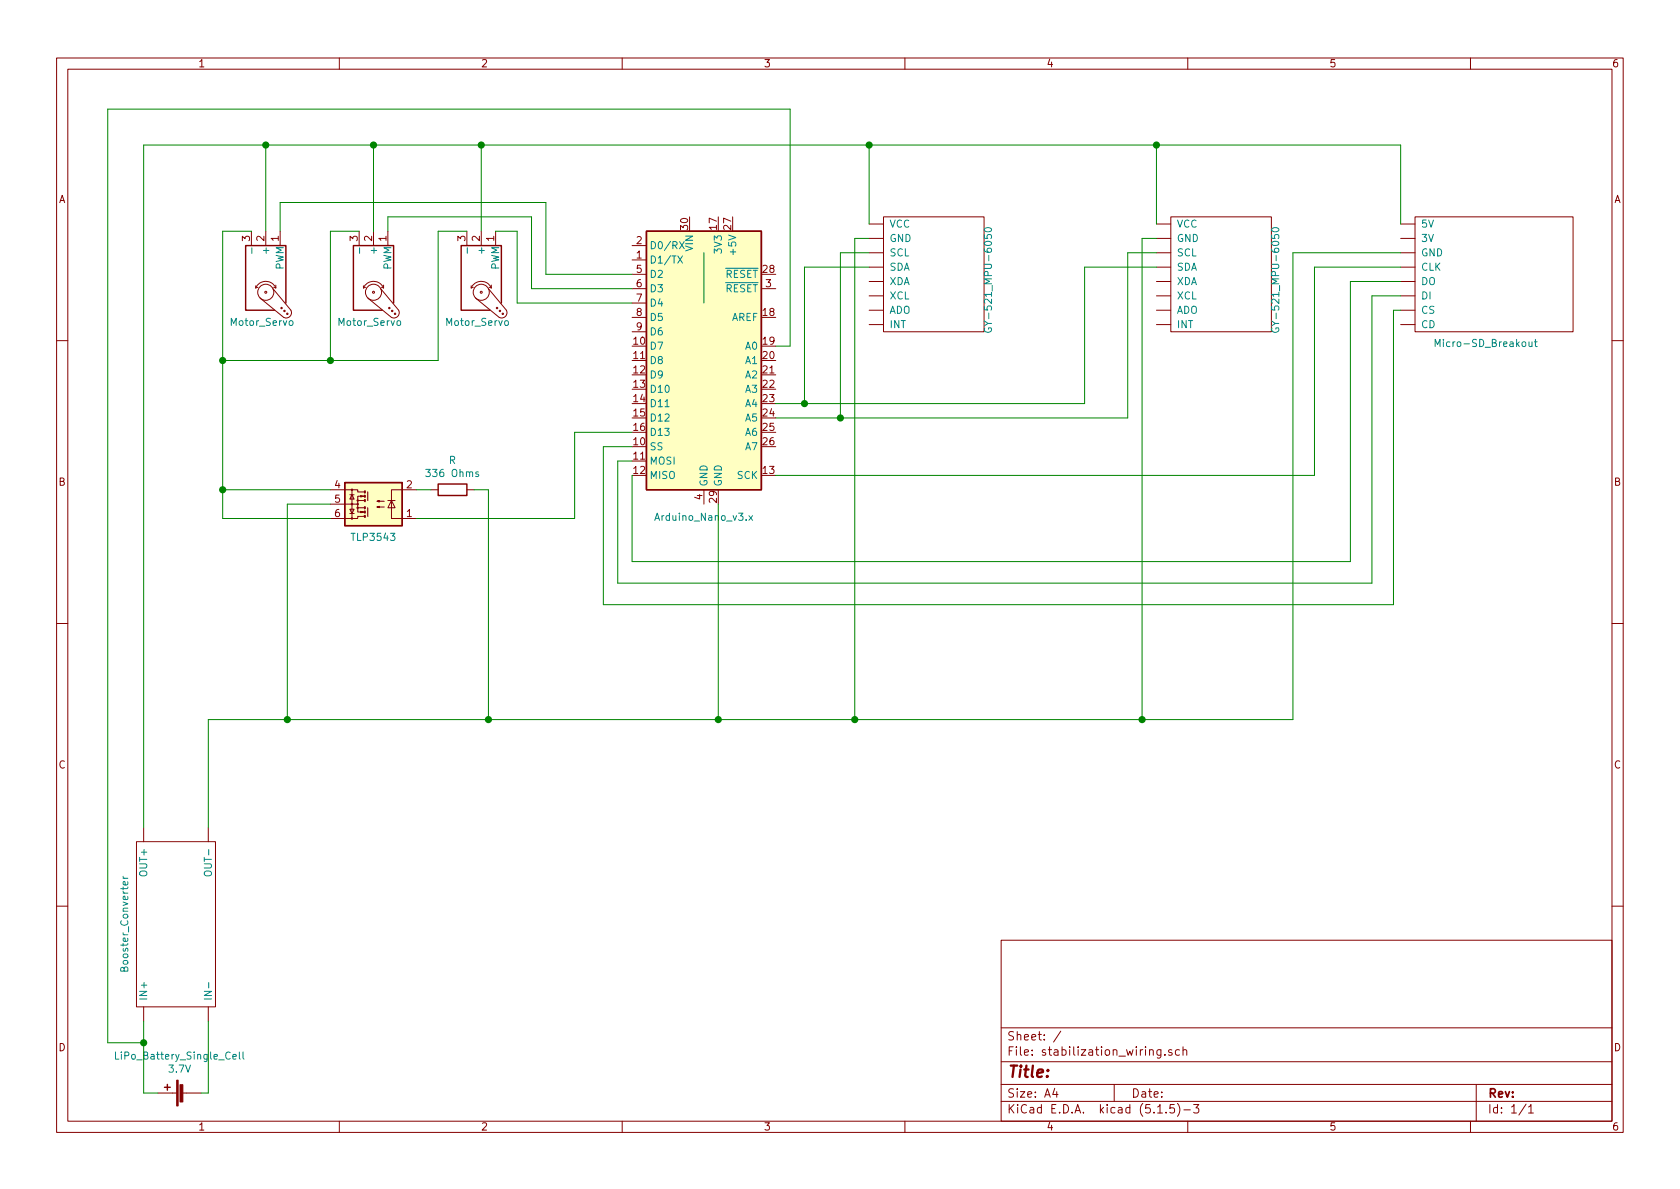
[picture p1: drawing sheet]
<svg xmlns="http://www.w3.org/2000/svg" width="297mm" height="210mm" viewBox="0 0 297 210" stroke-linecap="round" stroke-linejoin="round" font-family="sans-serif">
<g fill="none" stroke="#840000" stroke-width=".18">
<path d="M10 10.3h277v189.9h-277zM12 12.2h273v186.1h-273zM60 10.3v1.9M110 10.3v1.9M160 10.3v1.9M210 10.3v1.9M260 10.3v1.9M153.7 39.6h2.5M156.2 38.3h17.8v20.4h-17.8zM204.5 39.6h2.5M207 38.3h17.8v20.4h-17.8zM247.6 39.6h2.6"/>
<path d="M250.2 38.3h27.9v20.4h-27.9zM44.4 40.9v2.5M45.2 50.9a1.94 1.94 0 0 1 1.8-1.1 1.94 1.94 0 0 1 1.8 1.1M45.2 50.5v.4M45.6 50.8l-.4 .1M47 40.9v2.5M48.3 51l3.1 3.9a.95 .95 0 0 1-.1 1.1 .95 .95 0 0 1-1.1 .1l-4.2-3.4M48.4 50.8l.4 .1M48.8 50.4v.5M49.5 40.9v2.5M63.5 40.9v2.5M64.3 50.9a1.94 1.94 0 0 1 1.7-1.1 1.94 1.94 0 0 1 1.8 1.1"/>
<path d="M64.3 50.5v.4M64.6 50.8l-.3 .1M66 40.9v2.5M67.3 51l3.2 3.9a.95 .95 0 0 1-.2 1.1 .95 .95 0 0 1-1.1 .1l-4.2-3.4M67.4 50.8l.4 .1M67.8 50.4v.5M68.6 40.9v2.5M82.5 40.9v2.5M83.3 50.9a1.94 1.94 0 0 1 1.8-1.1 1.94 1.94 0 0 1 1.8 1.1M83.3 50.5v.4M83.7 50.8l-.4 .1M85.1 40.9v2.5"/>
<path d="M86.4 51l3.1 3.9a.95 .95 0 0 1-.1 1.1 .95 .95 0 0 1-1.1 .1l-4.2-3.4M86.5 50.8l.4 .1M86.9 50.4v.5M87.6 40.9v2.5M111.8 46h2.5M111.8 43.4h2.5M111.8 51h2.5M111.8 48.5h2.5M111.8 53.6h2.5M111.8 56.1h2.5M111.8 58.7h2.5M134.6 51h2.6"/>
<path d="M153.7 54.9h2.5M153.7 42.2h2.5M153.7 57.4h2.5M153.7 44.7h2.5M153.7 47.2h2.5M153.7 52.3h2.5M153.7 49.8h2.5M204.5 54.9h2.5M204.5 42.2h2.5M204.5 57.4h2.5M204.5 44.7h2.5M204.5 47.2h2.5"/>
<path d="M204.5 52.3h2.5M204.5 49.8h2.5M247.6 54.9h2.6M247.6 42.2h2.6M247.6 57.4h2.6M247.6 44.7h2.6M247.6 47.2h2.6M247.6 52.3h2.6M247.6 49.8h2.6M10 60.2h2M285 60.2h2M58.4 86.6h4.8v.4h1.2"/>
<path d="M58.4 89.1h4.8M61.8 90h.8l-.4 .8zM61.8 87.5h.8M61.8 90.8h.8M62.2 87.5l.4 .8h-.8zM62.2 86.6v5.1M63.2 89.8v.7h1.2M63.8 87.6l.5 .2-.5 .1zM63.8 90.4l.5 .1-.5 .2zM64.4 87.8h-1.2v.7M64.4 88.5h-1.2v1.3h1.2M64.4 91.3h-1.2v.4h-4.8"/>
<path d="M66.7 88.6l.4 .2v-.3l-.4 .1h1.2M66.7 89.7l.4 .1v-.3l-.4 .2h1.2M68.6 88.5h1.2M69.2 88.5l.6 1.3h-1.2zM73.7 86.6h-4.5v5.1h4.5M76.2 86.6h1.3M82.5 86.6h1.3M124.5 86.6v2.5M10 110.3h2M285 110.3h2M24.1 148.8h14v29.2h-14zM25.4 146.3v2.5"/>
<path d="M36.8 146.3v2.5M10 160.2h2M25.4 178v2.6M36.8 178v2.6M177 166.3h108v32h-108zM285 160.2h2M27.9 193.3h3.3M32.3 193.3h3.3M60 198.3v1.9M110 198.3v1.9M160 198.3v1.9M177 194.8h108"/>
<path d="M177 191.8h108M177 187.8h108M177 181.8h108M186.5 192.5l-.4 1h1M186.8 193v1M187.6 182.3l-1.3 2M197 191.8v3M204.7 196.8h.8M205.3 185.6v1.2l-.3 .3-.4-.1M205.3 185.7l-.5-.1-.3 .3 .2 .6h.6M206 186.5v.1M206.2 196.7v.1"/>
<path d="M207.2 185.7a.37 .37 0 0 0-.6 .1l.1 .2 .5 .2 .1 .1-.3 .3-.4-.1M207.6 195.3h-.7l-.1 .7 .2-.1 .5 .1 .2 .2-.1 .5-.2 .1-.6-.1M208.2 195.1a1.71 1.71 0 0 1 0 2.3M208.5 185.7l-.4-.1-.3 .3 .1 .6 .2 .1 .4-.1M209.2 185.7a.37 .37 0 0 1 .6 .1v.8M209.2 185.1v1.5M209.3 196.3h1.2M210 198.3v1.9M211 195.3h1l-.5 .6 .4 .1v.7l-.2 .1-.7-.1M260 198.3v1.9M261 191.8v6.5M269.8 195.2l-1.2 2"/>
<path d="M270.3 195.8l.4-.5v1.5M270.3 196.8h.8"/>
<circle cx="47" cy="51.7" r=".18"/>
<circle cx="47" cy="51.7" r="1.42"/>
<circle cx="49.8" cy="54.5" r=".13"/>
<circle cx="50.3" cy="55" r=".13"/>
<circle cx="50.8" cy="55.5" r=".13"/>
<circle cx="66" cy="51.7" r=".18"/>
<circle cx="66" cy="51.7" r="1.42"/>
<circle cx="68.8" cy="54.5" r=".13"/>
<circle cx="69.3" cy="55" r=".13"/>
<circle cx="69.8" cy="55.5" r=".13"/>
<circle cx="85.1" cy="51.7" r=".18"/>
<circle cx="85.1" cy="51.7" r="1.42"/>
<circle cx="87.9" cy="54.5" r=".13"/>
<circle cx="88.4" cy="55" r=".13"/>
<circle cx="88.9" cy="55.5" r=".13"/>
<circle cx="62.2" cy="89.1" r=".13"/>
<circle cx="62.2" cy="91.7" r=".13"/>
<circle cx="62.2" cy="86.6" r=".13"/>
<circle cx="63.2" cy="89.1" r=".13"/>
<circle cx="63.2" cy="88.5" r=".13"/>
<circle cx="63.2" cy="89.8" r=".13"/>
</g>
<g fill="none" stroke="#008484" stroke-width=".18">
<path d="M44.5 43.8v1M51.3 56.8l.2-.1 .2 .1 .1 .5-.1 .2-.3 .1-.2-.2-.1-.5zM63.6 43.8v1M70.3 56.8l.3-.1 .2 .1v.5l-.1 .2-.3 .1-.2-.2v-.5zM82.6 43.8v1M89.3 56.8l.2-.1 .3 .1 .1 .5-.1 .2-.3 .1-.2-.2zM119.8 45.3l.9 1.2M120.1 42.7l.9 1.3M120.7 45.3l-.9 1.2M121 42.7l-.9 1.3M174.1 58a.59 .59 0 0 0 .6 .8 .59 .59 0 0 0 .6-.8h-.5v.2M174.1 40.4a.83 .83 0 0 1 1.2 .2 .67 .67 0 0 1-.6 .4 .67 .67 0 0 1-.7-.4z"/>
<path d="M224.9 58a.59 .59 0 0 0 .6 .8 .59 .59 0 0 0 .6-.8h-.5v.2M224.9 40.4a.83 .83 0 0 1 1.2 .2 .67 .67 0 0 1-.6 .4 .67 .67 0 0 1-.7-.4zM253.7 61.3v-1.3l.5 .9 .4-.9v1.3M270.3 60.4l.1 .8 .3 .1 .2-.1M270.9 60.4v.9M271.3 60.4h.5M271.5 60v1.1l.3 .2M84.6 83.5l-.3-.1-.2 .2 .1 .2 .4 .1v.3h-.5M132.4 91.2l.7 .8M133.1 91.2l-.7 .8M21.8 155v.2l.2 .1M21.8 155.3h.8"/>
<path d="M22.6 155.9v.4l-.2 .2-.6-.1v-.5h.3l.1 .6M36.3 154.1a.84 .84 0 0 1 1.1 .2l-.1 .4a.7 .7 0 0 1-.7 .2 .7 .7 0 0 1-.5-.6zM36.9 173.7v1M20.4 186v1.3h.6M41.2 186.9l.6-.1-.1-.3h-.3l-.2 .1v.6h.5M42.3 186v1.1l.2 .2M43 186v1.1l.2 .2"/>
</g>
<g fill="#ffffc2" stroke="#ffffc2" stroke-width=".18">
<path d="M114.3 40.9h20.3v45.7h-20.3z"/>
<path d="M61 85.3h10.1v7.7h-10.1z"/>
</g>
<path d="M50.5 53.6v-10.2h-7.1v11.5h5.1M69.6 53.6v-10.2h-7.1v11.5h5.1M88.6 53.6v-10.2h-7.1v11.5h5.1M114.3 40.9h20.3v45.7h-20.3zM61 85.3h10.1v7.7h-10.1zM77.5 85.6h5v2h-5zM29.1 192.3h1M29.6 191.8v1" fill="none" stroke="#840000" stroke-width=".25"/>
<g fill="#840000" stroke="#840000" stroke-width=".18">
<path d="M31.2 191h.3v4.6h-.3z"/>
<path d="M31.8 191.8h.5v3.1h-.5z"/>
</g>
<path d="M65 87v1.5M65 89.8v1.5" fill="none" stroke="#840000" stroke-width=".2"/>
<path d="M64.5 86.9v.2M64.5 87.6v.3M64.5 89.7v.2M64.5 90.4v.3M64.5 91.2v.2M64.5 88.4v.2" fill="none" stroke="#840000" stroke-width=".36"/>
<g fill="none" stroke="#008400" stroke-width=".18">
<path d="M47 25.6v15.3M66 25.6v15.3M85.1 25.6v15.3M153.7 25.6v14M204.5 25.6v14M247.6 39.6v-14h-222.2v120.7M44.4 40.9h-5v50.8h19M49.5 40.9v-5.1h47v12.7h15.3M63.5 40.9h-5.1v22.8M68.6 40.9v-2.6h25.4v12.7h17.8M82.5 40.9h-5v22.8h-38.1M87.6 40.9h3.8v12.7h20.4"/>
<path d="M124.5 44.7v8.9M153.7 47.2h-11.5v24.2M153.7 42.2h-2.6v85M153.7 44.7h-5.1v29.2M204.5 47.2h-12.7v24.2h-54.6M204.5 42.2h-2.6v85M204.5 44.7h-5.1v29.2h-62.2M247.6 44.7h-19v82.5h-191.8v19.1M247.6 47.2h-15.2v36.9h-95.2M247.6 54.9h-1.2v52h-139.7v-27.9h5.1M247.6 52.3h-5v50.8h-133.4v-21.6h2.6M247.6 49.8h-8.8v49.5h-127v-15.2"/>
<path d="M111.8 76.4h-10.2v15.3h-27.9M137.2 61.2h2.5v-41.9h-120.7v165.1h6.4M39.4 86.6h19M58.4 89.1h-7.6v38.1M73.7 86.6h2.5M83.8 86.6h2.6v40.6M127 89.1v38.1M25.4 180.6v12.7h2.5M36.8 180.6v12.7h-1.2"/>
</g>
<g fill="#008400" stroke="#008400" stroke-width=".25">
<circle cx="127" cy="127.2" r=".51"/>
<circle cx="58.4" cy="63.7" r=".51"/>
<circle cx="86.4" cy="127.2" r=".51"/>
<circle cx="142.2" cy="71.4" r=".51"/>
<circle cx="148.6" cy="73.9" r=".51"/>
<circle cx="201.9" cy="127.2" r=".51"/>
<circle cx="25.4" cy="184.4" r=".51"/>
<circle cx="151.1" cy="127.2" r=".51"/>
<circle cx="39.4" cy="63.7" r=".51"/>
<circle cx="50.8" cy="127.2" r=".51"/>
<circle cx="85.1" cy="25.6" r=".51"/>
<circle cx="47" cy="25.6" r=".51"/>
<circle cx="39.4" cy="86.6" r=".51"/>
<circle cx="204.5" cy="25.6" r=".51"/>
<circle cx="66" cy="25.6" r=".51"/>
<circle cx="153.7" cy="25.6" r=".51"/>
</g>
<text font-size="2.8" fill="#840000" x="178" y="190.5">Title:</text>
<g font-size="2.1" fill="#840000">
<text x="178" y="184">Sheet: /</text>
<text x="178" y="186.7">File: stabilization_wiring.sch</text>
<text x="178" y="196.9">KiCad E.D.A. kicad (5.1.5)-3</text>
<text x="178" y="194.1">Size: A4</text>
<text x="200" y="194.1">Date:</text>
<text x="263" y="194.1">Rev:</text>
<text x="263" y="196.9">Id: 1/1</text>
</g>
<g font-size="1.8" fill="#840000">
<text x="35" y="11.9">1</text>
<text x="85" y="11.9">2</text>
<text x="135" y="11.9">3</text>
<text x="185" y="11.9">4</text>
<text x="235" y="11.9">5</text>
<text x="285" y="11.9">6</text>
<text x="10.4" y="35.9">A</text>
<text x="285.4" y="35.9">A</text>
<text x="121.7" y="40.6" transform="rotate(-90 121.7 40.6)">30</text>
<text x="126.7" y="40.6" transform="rotate(-90 126.7 40.6)">17</text>
<text x="129.3" y="40.6" transform="rotate(-90 129.3 40.6)">27</text>
<text x="44.2" y="42.6" transform="rotate(-90 44.2 42.6)">3</text>
<text x="46.7" y="42.6" transform="rotate(-90 46.7 42.6)">2</text>
<text x="49.3" y="42.6" transform="rotate(-90 49.3 42.6)">1</text>
<text x="63.2" y="42.6" transform="rotate(-90 63.2 42.6)">3</text>
<text x="65.8" y="42.6" transform="rotate(-90 65.8 42.6)">2</text>
<text x="68.3" y="42.6" transform="rotate(-90 68.3 42.6)">1</text>
<text x="82.3" y="42.6" transform="rotate(-90 82.3 42.6)">3</text>
<text x="84.8" y="42.6" transform="rotate(-90 84.8 42.6)">2</text>
<text x="87.4" y="42.6" transform="rotate(-90 87.4 42.6)">1</text>
<text x="112.5" y="45.7">1</text>
<text x="112.5" y="43.2">2</text>
<text x="112.5" y="48.3">5</text>
<text x="112.5" y="50.8">6</text>
<text x="112.5" y="53.3">7</text>
<text x="134.9" y="48.3">28</text>
<text x="135.4" y="50.8">3</text>
<text x="112.5" y="55.9">8</text>
<text x="112.5" y="58.4">9</text>
<text x="134.9" y="55.9">18</text>
<text x="112.1" y="61">10</text>
<text x="112.1" y="63.5">11</text>
<text x="134.9" y="61">19</text>
<text x="134.9" y="63.5">20</text>
<text x="112.1" y="66">12</text>
<text x="112.1" y="68.6">13</text>
<text x="112.1" y="71.1">14</text>
<text x="134.9" y="66">21</text>
<text x="134.9" y="68.6">22</text>
<text x="134.9" y="71.1">23</text>
<text x="112.1" y="73.7">15</text>
<text x="112.1" y="76.2">16</text>
<text x="134.9" y="73.7">24</text>
<text x="134.9" y="76.2">25</text>
<text x="112.1" y="78.7">10</text>
<text x="112.1" y="81.3">11</text>
<text x="112.1" y="83.8">12</text>
<text x="134.9" y="83.8">13</text>
<text x="134.9" y="78.7">26</text>
<text x="10.4" y="85.9">B</text>
<text x="59.2" y="86.4">4</text>
<text x="59.2" y="88.9">5</text>
<text x="71.9" y="86.4">2</text>
<text x="124.2" y="88.4" transform="rotate(-90 124.2 88.4)">4</text>
<text x="126.7" y="88.8" transform="rotate(-90 126.7 88.8)">29</text>
<text x="285.4" y="85.9">B</text>
<text x="59.2" y="91.4">6</text>
<text x="71.9" y="91.4">1</text>
<text x="10.4" y="135.9">C</text>
<text x="285.4" y="135.9">C</text>
<text x="10.4" y="185.9">D</text>
<text x="285.4" y="185.9">D</text>
<text x="35" y="199.9">1</text>
<text x="85" y="199.9">2</text>
<text x="135" y="199.9">3</text>
<text x="185" y="199.9">4</text>
<text x="235" y="199.9">5</text>
<text x="285" y="199.9">6</text>
</g>
<g font-size="1.8" fill="#008484">
<text x="157.2" y="40.3">VCC</text>
<text x="208" y="40.3">VCC</text>
<text x="251.2" y="40.3">5V</text>
<text x="47.6" y="44.5" transform="rotate(-90 47.6 44.5)">+</text>
<text x="50.2" y="47.8" transform="rotate(-90 50.2 47.8)">PWM</text>
<text x="66.7" y="44.5" transform="rotate(-90 66.7 44.5)">+</text>
<text x="69.2" y="47.8" transform="rotate(-90 69.2 47.8)">PWM</text>
<text x="85.7" y="44.5" transform="rotate(-90 85.7 44.5)">+</text>
<text x="88.3" y="47.8" transform="rotate(-90 88.3 47.8)">PWM</text>
<text x="114.8" y="46.6">D1/TX</text>
<text x="114.8" y="44.1">D0/RX</text>
<text x="122.6" y="44.3" transform="rotate(-90 122.6 44.3)">VIN</text>
<text x="127.6" y="44.5" transform="rotate(-90 127.6 44.5)">3V3</text>
<text x="130.2" y="44.6" transform="rotate(-90 130.2 44.6)">+5V</text>
<text x="157.2" y="42.8">GND</text>
<text x="157.2" y="45.3">SCL</text>
<text x="157.2" y="47.9">SDA</text>
<text x="208" y="42.8">GND</text>
<text x="208" y="45.3">SCL</text>
<text x="208" y="47.9">SDA</text>
<text x="251.2" y="42.8">3V</text>
<text x="251.2" y="47.9">CLK</text>
<text x="251.2" y="45.3">GND</text>
<text x="114.8" y="49.1">D2</text>
<text x="114.8" y="51.7">D3</text>
<text x="128.2" y="49.1">RESET</text>
<text x="128.2" y="51.7">RESET</text>
<text x="157.2" y="53">XCL</text>
<text x="157.2" y="50.4">XDA</text>
<text x="208" y="53">XCL</text>
<text x="208" y="50.4">XDA</text>
<text x="251.2" y="53">DI</text>
<text x="251.2" y="50.4">DO</text>
<text x="40.9" y="57.6">Motor_Servo</text>
<text x="60" y="57.6">Motor_Servo</text>
<text x="79" y="57.6">Motor_Servo</text>
<text x="114.8" y="54.2">D4</text>
<text x="114.8" y="56.8">D5</text>
<text x="114.8" y="59.3">D6</text>
<text x="129.3" y="56.8">AREF</text>
<text x="157.2" y="55.5">ADO</text>
<text x="157.2" y="58">INT</text>
<text x="175.4" y="57.3" transform="rotate(-90 175.4 57.3)">GY-521_MPU-6050</text>
<text x="208" y="55.5">ADO</text>
<text x="208" y="58">INT</text>
<text x="226.2" y="57.3" transform="rotate(-90 226.2 57.3)">GY-521_MPU-6050</text>
<text x="251.2" y="58">CD</text>
<text x="251.2" y="55.5">CS</text>
<text x="114.8" y="61.8">D7</text>
<text x="114.8" y="64.4">D8</text>
<text x="131.9" y="61.8">A0</text>
<text x="131.9" y="64.4">A1</text>
<text x="254.5" y="61.4">Micro-SD_Breakout</text>
<text x="114.8" y="66.9">D9</text>
<text x="114.8" y="69.5">D10</text>
<text x="131.9" y="66.9">A2</text>
<text x="131.9" y="69.5">A3</text>
<text x="114.8" y="72">D11</text>
<text x="114.8" y="74.5">D12</text>
<text x="114.8" y="77.1">D13</text>
<text x="131.9" y="72">A4</text>
<text x="131.9" y="74.5">A5</text>
<text x="131.9" y="77.1">A6</text>
<text x="79.4" y="82">R</text>
<text x="114.8" y="79.6">SS</text>
<text x="114.8" y="82.2">MOSI</text>
<text x="131.9" y="79.6">A7</text>
<text x="75.8" y="84.3">336 Ohms</text>
<text x="114.8" y="84.7">MISO</text>
<text x="125.1" y="86.1" transform="rotate(-90 125.1 86.1)">GND</text>
<text x="127.6" y="86.1" transform="rotate(-90 127.6 86.1)">GND</text>
<text x="130.4" y="84.7">SCK</text>
<text x="62.4" y="95.7">TLP3543</text>
<text x="116.2" y="92.1">Arduino_Nano_v3.x</text>
<text x="26" y="154.6" transform="rotate(-90 26 154.6)">OUT+</text>
<text x="37.5" y="154.2" transform="rotate(-90 37.5 154.2)">OUT-</text>
<text x="22.7" y="171.4" transform="rotate(-90 22.7 171.4)">Booster_Converter</text>
<text x="26" y="177" transform="rotate(-90 26 177)">IN+</text>
<text x="37.5" y="177" transform="rotate(-90 37.5 177)">IN-</text>
<text x="21" y="187.4">LiPo_Battery_Single_Cell</text>
<text x="29.9" y="189.7">3.7V</text>
</g>
</svg>
